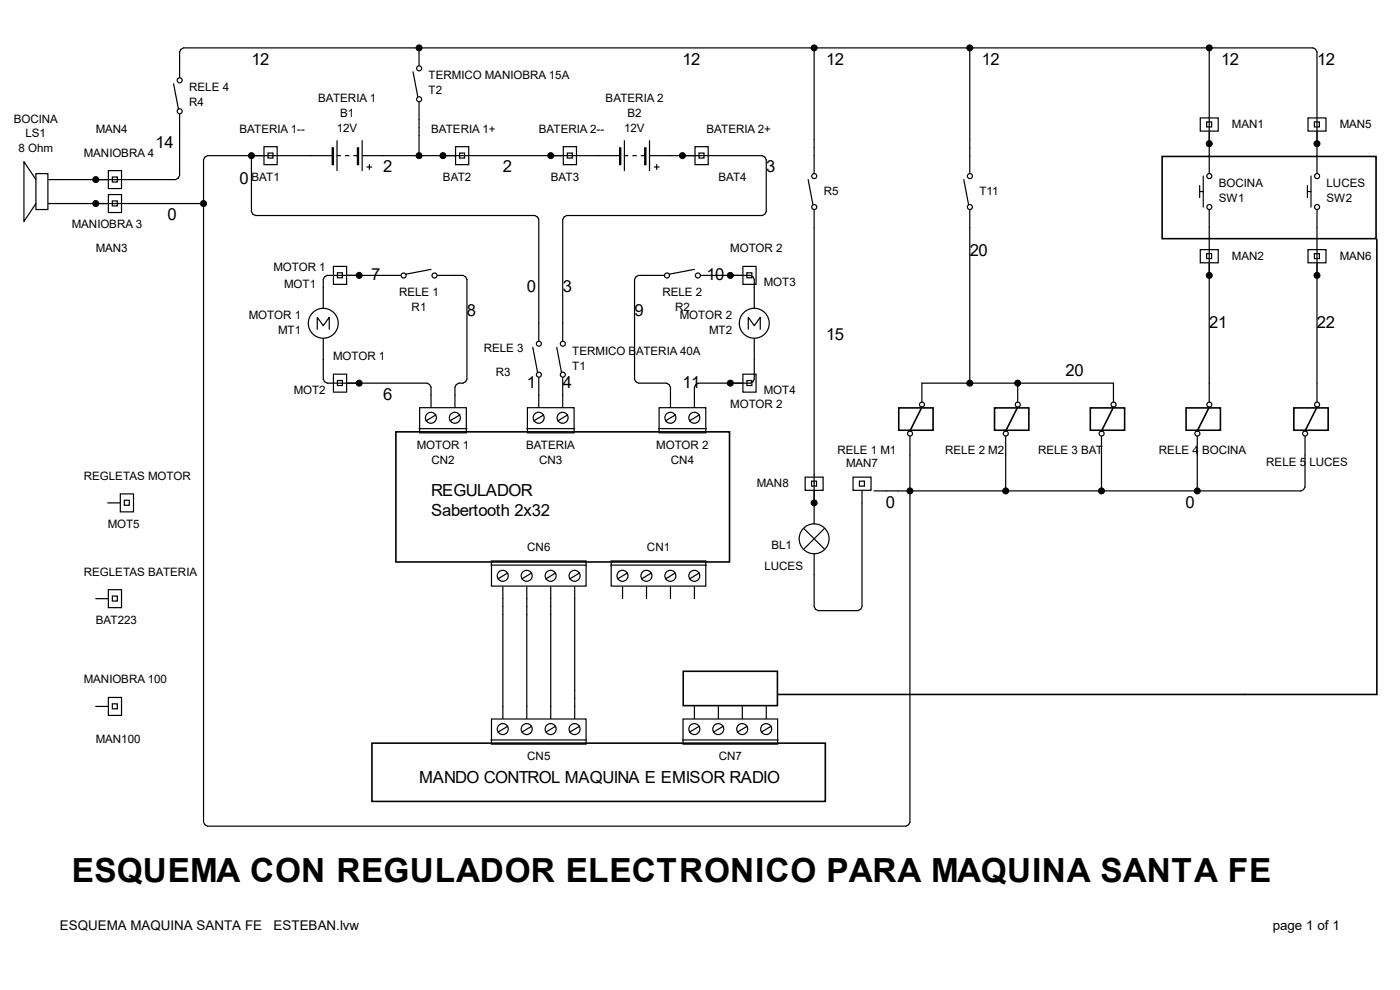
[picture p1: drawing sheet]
<svg xmlns="http://www.w3.org/2000/svg" width="297mm" height="210mm" viewBox="0 0 297 210" stroke-linecap="round" stroke-linejoin="round" font-family="sans-serif">
<g fill="none" stroke="#000" stroke-width=".25">
<path d="M66 33h4.5M71.5 33h.8M71.5 29.8v6.4M73.3 33h.7M75.1 33h.7M76.8 29.8v6.4M76.9 33h4.4M127 33h4.5M132.5 33h.7M132.5 29.8v6.4M134.2 33h.8M136 33h.8"/>
<path d="M137.8 29.8v6.4M137.8 33h4.4M91.4 83.8v2.6M96.5 83.8v2.6"/>
</g>
<g fill="#000" stroke="#000" stroke-width=".25">
<path d="M70.5 31.4h.2v3.5h-.2z" fill-rule="evenodd"/>
<path d="M75.8 31.4h.3v3.5h-.3z" fill-rule="evenodd"/>
<path d="M131.4 31.4h.3v3.5h-.3z" fill-rule="evenodd"/>
<path d="M136.8 31.4h.2v3.5h-.2z" fill-rule="evenodd"/>
</g>
<path d="M89 86.5h9.9v5.3h-9.9z" fill-rule="evenodd" fill="#fff" stroke="#000" stroke-width=".25"/>
<path d="M88.9 90.9h10.2" fill="none" stroke="#000" stroke-width=".25"/>
<circle cx="96.5" cy="88.6" r="1.16" fill="#fff" stroke="#000" stroke-width=".25"/>
<path d="M97.6 88l-2.1 1.3" fill="none" stroke="#000" stroke-width=".25"/>
<circle cx="91.4" cy="88.6" r="1.16" fill="#fff" stroke="#000" stroke-width=".25"/>
<path d="M92.5 88l-2.1 1.3M114.3 83.8v2.6M119.4 83.8v2.6" fill="none" stroke="#000" stroke-width=".25"/>
<path d="M111.9 86.5h9.9v5.3h-9.9z" fill-rule="evenodd" fill="#fff" stroke="#000" stroke-width=".25"/>
<path d="M111.8 90.9h10.1" fill="none" stroke="#000" stroke-width=".25"/>
<circle cx="119.4" cy="88.6" r="1.16" fill="#fff" stroke="#000" stroke-width=".25"/>
<path d="M120.4 88l-2.1 1.3" fill="none" stroke="#000" stroke-width=".25"/>
<circle cx="114.3" cy="88.6" r="1.16" fill="#fff" stroke="#000" stroke-width=".25"/>
<path d="M115.4 88l-2.2 1.3M142.2 83.8v2.6M147.3 83.8v2.6" fill="none" stroke="#000" stroke-width=".25"/>
<path d="M139.8 86.5h9.9v5.3h-9.9z" fill-rule="evenodd" fill="#fff" stroke="#000" stroke-width=".25"/>
<path d="M139.7 90.9h10.2" fill="none" stroke="#000" stroke-width=".25"/>
<circle cx="147.3" cy="88.6" r="1.16" fill="#fff" stroke="#000" stroke-width=".25"/>
<path d="M148.4 88l-2.1 1.3" fill="none" stroke="#000" stroke-width=".25"/>
<circle cx="142.2" cy="88.6" r="1.16" fill="#fff" stroke="#000" stroke-width=".25"/>
<path d="M36.8 17.8l1 5.3M38.1 12.7v3.9M38.1 24.2v3.7M81.3 58.4h3.8M91.4 57.1l-5.3 1.1M92.8 58.4h3.7M137.2 58.4h3.8M147.3 57.1l-5.3 1.1M148.6 58.4h3.8M68.6 61v4.4M68.6 71.8v4.4M143.3 88l-2.1 1.3" fill="none" stroke="#000" stroke-width=".25"/>
<circle cx="68.6" cy="68.6" r="3.2" fill="#fff" stroke="#000" stroke-width=".25"/>
<path d="M67.3 69.8v-2.5l1.3 1.8 1.2-1.8v2.5M160 61v4.4M160 71.8v4.4" fill="none" stroke="#000" stroke-width=".25"/>
<circle cx="160" cy="68.6" r="3.2" fill="#fff" stroke="#000" stroke-width=".25"/>
<path d="M10.2 38.1h2.5M10.2 43.2h2.5M158.7 69.8v-2.5l1.3 1.8 1.3-1.8v2.5" fill="none" stroke="#000" stroke-width=".25"/>
<path d="M7.6 36.8h2.6v7.6h-2.6z" fill-rule="evenodd" fill="#fff" stroke="#000" stroke-width=".25"/>
<g fill="none" stroke="#000" stroke-width=".25">
<path d="M87.6 15.2l1 5.4M88.9 10.2v3.8M7.6 38.1l-2.5-3.8v12.7l2.5-3.8M53.3 33h2.6M88.9 21.6v3.8M204.5 38.1l1 5.3M205.7 33v3.9M254.5 39.4v2.5M255.3 37.3v6.6M256.5 33v3.9M205.7 44.5v3.8M254.5 40.6h.8"/>
<path d="M256.5 44.5v3.8M113 73.7l1 5.3M114.3 68.6v3.8M118.1 73.7l1 5.3M119.4 68.6v3.8M114.3 80.1v3.7M119.4 80.1v3.7M193 92.4v4.1M195.6 81.3v4.2M213.4 92.4v4.1M215.9 81.3v4.2M233.7 92.4v4.1"/>
<path d="M236.2 81.3v4.2M254 92.4v4.1M256.5 81.3v4.2"/>
</g>
<g fill="#fff" stroke="#000" stroke-width=".25">
<path d="M56 31.1h2.8v3.8h-2.8z" fill-rule="evenodd"/>
<path d="M56.9 32.5h1v1h-1z" fill-rule="evenodd"/>
</g>
<path d="M94 33h2.6" fill="none" stroke="#000" stroke-width=".25"/>
<g fill="#fff" stroke="#000" stroke-width=".25">
<path d="M96.6 31.1h2.8v3.8h-2.8z" fill-rule="evenodd"/>
<path d="M97.5 32.5h1.1v1h-1.1z" fill-rule="evenodd"/>
</g>
<path d="M116.8 33h2.6M277.4 39.4v2.5M278.1 37.3v6.6M279.4 33v3.9M277.4 40.6h.7M279.4 44.5v3.8M276.9 92.4v4.1M279.4 81.3v4.2" fill="none" stroke="#000" stroke-width=".25"/>
<g fill="#fff" stroke="#000" stroke-width=".25">
<path d="M119.5 31.1h2.8v3.8h-2.8z" fill-rule="evenodd"/>
<path d="M120.4 32.5h1v1h-1z" fill-rule="evenodd"/>
</g>
<path d="M20.3 127h2.6" fill="none" stroke="#000" stroke-width=".25"/>
<g fill="#fff" stroke="#000" stroke-width=".25">
<path d="M23 125.1h2.8v3.8h-2.8z" fill-rule="evenodd"/>
<path d="M23.8 126.4h1.1v1.1h-1.1z" fill-rule="evenodd"/>
</g>
<path d="M20.3 38.1h2.6" fill="none" stroke="#000" stroke-width=".25"/>
<g fill="#fff" stroke="#000" stroke-width=".25">
<path d="M23 36.2h2.8v3.8h-2.8z" fill-rule="evenodd"/>
<path d="M23.8 37.5h1.1v1.1h-1.1z" fill-rule="evenodd"/>
</g>
<path d="M20.3 43.2h2.6" fill="none" stroke="#000" stroke-width=".25"/>
<g fill="#fff" stroke="#000" stroke-width=".25">
<path d="M23 41.3h2.8v3.8h-2.8z" fill-rule="evenodd"/>
<path d="M23.8 42.6h1.1v1.1h-1.1z" fill-rule="evenodd"/>
</g>
<path d="M171.4 38.1l1.1 5.3M172.7 33v3.9M172.7 44.5v3.8M182.9 104.2v2.5" fill="none" stroke="#000" stroke-width=".25"/>
<g fill="#fff" stroke="#000" stroke-width=".25">
<path d="M181 101.2h3.8v2.8h-3.8z" fill-rule="evenodd"/>
<path d="M182.3 102.1h1.1v1h-1.1z" fill-rule="evenodd"/>
</g>
<path d="M172.7 104.2v2.5" fill="none" stroke="#000" stroke-width=".25"/>
<g fill="#fff" stroke="#000" stroke-width=".25">
<path d="M170.8 101.2h3.8v2.8h-3.8z" fill-rule="evenodd"/>
<path d="M172.2 102.1h1v1h-1z" fill-rule="evenodd"/>
</g>
<path d="M279.4 55.9v2.5" fill="none" stroke="#000" stroke-width=".25"/>
<g fill="#fff" stroke="#000" stroke-width=".25">
<path d="M277.5 53h3.8v2.8h-3.8z" fill-rule="evenodd"/>
<path d="M278.8 53.8h1.1v1.1h-1.1z" fill-rule="evenodd"/>
</g>
<path d="M144.8 33h2.6" fill="none" stroke="#000" stroke-width=".25"/>
<g fill="#fff" stroke="#000" stroke-width=".25">
<path d="M147.4 31.1h2.8v3.8h-2.8z" fill-rule="evenodd"/>
<path d="M148.3 32.5h1.1v1h-1.1z" fill-rule="evenodd"/>
</g>
<path d="M256.5 55.9v2.5" fill="none" stroke="#000" stroke-width=".25"/>
<g fill="#fff" stroke="#000" stroke-width=".25">
<path d="M254.6 53h3.8v2.8h-3.8z" fill-rule="evenodd"/>
<path d="M256 53.8h1v1.1h-1z" fill-rule="evenodd"/>
</g>
<path d="M256.5 28v2.5" fill="none" stroke="#000" stroke-width=".25"/>
<g fill="#fff" stroke="#000" stroke-width=".25">
<path d="M254.6 25h3.8v2.8h-3.8z" fill-rule="evenodd"/>
<path d="M256 25.9h1v1h-1z" fill-rule="evenodd"/>
</g>
<path d="M279.4 28v2.5" fill="none" stroke="#000" stroke-width=".25"/>
<g fill="#fff" stroke="#000" stroke-width=".25">
<path d="M277.5 25h3.8v2.8h-3.8z" fill-rule="evenodd"/>
<path d="M278.8 25.9h1.1v1h-1.1z" fill-rule="evenodd"/>
</g>
<path d="M20.3 149.9h2.6" fill="none" stroke="#000" stroke-width=".25"/>
<g fill="#fff" stroke="#000" stroke-width=".25">
<path d="M23 148h2.8v3.8h-2.8z" fill-rule="evenodd"/>
<path d="M23.8 149.3h1.1v1.1h-1.1z" fill-rule="evenodd"/>
</g>
<path d="M106.7 124.5v2.5M111.8 124.5v2.5M116.8 124.5v2.5M121.9 124.5v2.5" fill="none" stroke="#000" stroke-width=".25"/>
<path d="M104.3 119h20v5.3h-20z" fill-rule="evenodd" fill="#fff" stroke="#000" stroke-width=".25"/>
<path d="M104.1 119.9h20.4" fill="none" stroke="#000" stroke-width=".25"/>
<circle cx="106.7" cy="122.2" r="1.16" fill="#fff" stroke="#000" stroke-width=".25"/>
<path d="M107.7 121.5l-2.1 1.3" fill="none" stroke="#000" stroke-width=".25"/>
<circle cx="111.7" cy="122.2" r="1.16" fill="#fff" stroke="#000" stroke-width=".25"/>
<path d="M112.8 121.5l-2.1 1.3" fill="none" stroke="#000" stroke-width=".25"/>
<circle cx="116.8" cy="122.2" r="1.16" fill="#fff" stroke="#000" stroke-width=".25"/>
<path d="M117.9 121.5l-2.1 1.3" fill="none" stroke="#000" stroke-width=".25"/>
<circle cx="121.9" cy="122.2" r="1.16" fill="#fff" stroke="#000" stroke-width=".25"/>
<path d="M123 121.5l-2.1 1.3M132.1 124.5v2.5M137.2 124.5v2.5M142.2 124.5v2.5M147.3 124.5v2.5" fill="none" stroke="#000" stroke-width=".25"/>
<path d="M129.7 119h20v5.3h-20z" fill-rule="evenodd" fill="#fff" stroke="#000" stroke-width=".25"/>
<path d="M129.5 119.9h20.4" fill="none" stroke="#000" stroke-width=".25"/>
<circle cx="132.1" cy="122.2" r="1.16" fill="#fff" stroke="#000" stroke-width=".25"/>
<path d="M133.1 121.5l-2.1 1.3" fill="none" stroke="#000" stroke-width=".25"/>
<circle cx="137.1" cy="122.2" r="1.16" fill="#fff" stroke="#000" stroke-width=".25"/>
<path d="M138.2 121.5l-2.1 1.3" fill="none" stroke="#000" stroke-width=".25"/>
<circle cx="142.2" cy="122.2" r="1.16" fill="#fff" stroke="#000" stroke-width=".25"/>
<path d="M143.3 121.5l-2.1 1.3" fill="none" stroke="#000" stroke-width=".25"/>
<circle cx="147.3" cy="122.2" r="1.16" fill="#fff" stroke="#000" stroke-width=".25"/>
<path d="M148.4 121.5l-2.1 1.3M106.7 149.9v2.5M111.8 149.9v2.5M116.8 149.9v2.5M121.9 149.9v2.5" fill="none" stroke="#000" stroke-width=".25"/>
<path d="M104.3 152.5h20v5.4h-20z" fill-rule="evenodd" fill="#fff" stroke="#000" stroke-width=".25"/>
<path d="M104.1 157h20.4" fill="none" stroke="#000" stroke-width=".25"/>
<circle cx="121.9" cy="154.7" r="1.16" fill="#fff" stroke="#000" stroke-width=".25"/>
<path d="M123 154.1l-2.1 1.2" fill="none" stroke="#000" stroke-width=".25"/>
<circle cx="116.8" cy="154.7" r="1.16" fill="#fff" stroke="#000" stroke-width=".25"/>
<path d="M117.9 154.1l-2.1 1.2" fill="none" stroke="#000" stroke-width=".25"/>
<circle cx="111.7" cy="154.7" r="1.16" fill="#fff" stroke="#000" stroke-width=".25"/>
<path d="M112.8 154.1l-2.1 1.2" fill="none" stroke="#000" stroke-width=".25"/>
<circle cx="106.7" cy="154.7" r="1.16" fill="#fff" stroke="#000" stroke-width=".25"/>
<path d="M107.7 154.1l-2.1 1.2M147.3 149.9v2.5M152.4 149.9v2.5M157.5 149.9v2.5M162.6 149.9v2.5" fill="none" stroke="#000" stroke-width=".25"/>
<path d="M144.9 152.5h20.1v5.4h-20.1z" fill-rule="evenodd" fill="#fff" stroke="#000" stroke-width=".25"/>
<path d="M144.8 157h20.3" fill="none" stroke="#000" stroke-width=".25"/>
<circle cx="162.5" cy="154.7" r="1.16" fill="#fff" stroke="#000" stroke-width=".25"/>
<path d="M163.6 154.1l-2.1 1.2" fill="none" stroke="#000" stroke-width=".25"/>
<circle cx="157.5" cy="154.7" r="1.16" fill="#fff" stroke="#000" stroke-width=".25"/>
<path d="M158.5 154.1l-2.1 1.2" fill="none" stroke="#000" stroke-width=".25"/>
<circle cx="152.4" cy="154.7" r="1.16" fill="#fff" stroke="#000" stroke-width=".25"/>
<path d="M153.5 154.1l-2.2 1.2" fill="none" stroke="#000" stroke-width=".25"/>
<circle cx="147.3" cy="154.7" r="1.16" fill="#fff" stroke="#000" stroke-width=".25"/>
<path d="M73.7 58.4h2.5M148.4 154.1l-2.1 1.2" fill="none" stroke="#000" stroke-width=".25"/>
<g fill="#fff" stroke="#000" stroke-width=".25">
<path d="M70.7 56.5h2.8v3.8h-2.8z" fill-rule="evenodd"/>
<path d="M71.6 57.9h1v1h-1z" fill-rule="evenodd"/>
</g>
<path d="M73.7 81.3h2.5" fill="none" stroke="#000" stroke-width=".25"/>
<g fill="#fff" stroke="#000" stroke-width=".25">
<path d="M70.7 79.4h2.8v3.8h-2.8z" fill-rule="evenodd"/>
<path d="M71.6 80.7h1v1.1h-1z" fill-rule="evenodd"/>
</g>
<path d="M154.9 58.4h2.6" fill="none" stroke="#000" stroke-width=".25"/>
<g fill="#fff" stroke="#000" stroke-width=".25">
<path d="M157.6 56.5h2.8v3.8h-2.8z" fill-rule="evenodd"/>
<path d="M158.5 57.9h1v1h-1z" fill-rule="evenodd"/>
</g>
<path d="M154.9 81.3h2.6" fill="none" stroke="#000" stroke-width=".25"/>
<g fill="#fff" stroke="#000" stroke-width=".25">
<path d="M157.6 79.4h2.8v3.8h-2.8z" fill-rule="evenodd"/>
<path d="M158.5 80.7h1v1.1h-1z" fill-rule="evenodd"/>
</g>
<g fill="none" stroke="#000" stroke-width=".25">
<path d="M22.9 106.7h2.5M170.6 112.1l4.3 4.4M172.7 106.7v4.5M172.7 117.5v4.4M174.9 112.1l-4.3 4.4M185.4 104.1h5.1"/>
<circle cx="172.7" cy="114.3" r="3.2"/>
</g>
<g fill="#fff" stroke="#000" stroke-width=".25">
<path d="M25.5 104.8h2.8v3.8h-2.8z" fill-rule="evenodd"/>
<path d="M26.4 106.1h1v1.1h-1z" fill-rule="evenodd"/>
</g>
<path d="M77.9 35.4h1M78.4 34.9v1M138.8 35.4h1M139.3 34.9v1" fill="none" stroke="#000" stroke-width=".25"/>
<g fill="#fff" stroke="#000" stroke-width=".25">
<circle cx="38.1" cy="23.6" r=".53"/>
<circle cx="38.1" cy="17" r=".53"/>
<circle cx="85.6" cy="58.4" r=".53"/>
<circle cx="92.2" cy="58.4" r=".53"/>
<circle cx="141.5" cy="58.4" r=".53"/>
<circle cx="148.1" cy="58.4" r=".53"/>
<circle cx="205.8" cy="43.9" r=".53"/>
<circle cx="205.8" cy="37.4" r=".53"/>
<circle cx="88.9" cy="21.1" r=".53"/>
<circle cx="88.9" cy="14.5" r=".53"/>
<circle cx="193.1" cy="92" r=".53"/>
<circle cx="195.6" cy="85.8" r=".53"/>
<circle cx="213.4" cy="92" r=".53"/>
<circle cx="215.9" cy="85.8" r=".53"/>
<circle cx="233.7" cy="92" r=".53"/>
<circle cx="236.2" cy="85.8" r=".53"/>
<circle cx="254" cy="92" r=".53"/>
<circle cx="256.6" cy="85.8" r=".53"/>
<circle cx="256.6" cy="43.9" r=".53"/>
<circle cx="256.6" cy="37.4" r=".53"/>
<circle cx="114.3" cy="79.5" r=".53"/>
<circle cx="114.3" cy="72.9" r=".53"/>
<circle cx="119.4" cy="79.5" r=".53"/>
<circle cx="119.4" cy="72.9" r=".53"/>
<circle cx="276.9" cy="92" r=".53"/>
<circle cx="279.4" cy="85.8" r=".53"/>
<circle cx="279.4" cy="43.9" r=".53"/>
<circle cx="279.4" cy="37.4" r=".53"/>
<circle cx="172.7" cy="43.9" r=".53"/>
<circle cx="172.7" cy="37.4" r=".53"/>
</g>
<g fill="none" stroke="#000" stroke-width=".25">
<path d="M38.1 12.7v-1.7l.3-.5 .5-.3h239.7l.5 .3 .3 .5v22M172.7 10.2v22.8M205.7 10.2v22.8M256.5 10.2v22.8M38.1 27.9v9.4l-.3 .5-.5 .3h-24.6M53.3 33v11.9l.3 .5 .6 .3h59.3l.5 .3 .3 .6v22M66 33h-22l-.5 .3-.3 .6v140.5l.3 .6 .5 .3h148.2l.5-.3 .3-.6v-77.9M81.3 33h45.7M88.9 25.4v7.6M142.2 33h19.5l.6 .3 .3 .6v11l-.3 .5-.6 .3h-41.5l-.5 .3-.3 .6v22M12.7 43.2h30.5M81.3 58.4h-11.9l-.5 .3-.3 .6v1.7"/>
<path d="M96.5 58.4h1.7l.6 .3 .3 .6v21.1l-.3 .6-.6 .3h-.8l-.6 .3-.3 .5v1.7M137.2 58.4h-1.7l-.6 .3-.3 .6v21.1l.3 .6 .6 .3h5.9l.5 .3 .3 .5v1.7M152.4 58.4h6.8l.5 .3 .3 .6v1.7M172.7 48.3v58.4M205.7 48.3v33M256.5 48.3v33M279.4 48.3v33M68.6 76.2v4.2l.3 .6 .5 .3h21.2l.5 .3 .3 .5v1.7M160 76.2v4.2l-.3 .6-.5 .3h-11l-.6 .3-.3 .5v1.7M195.6 81.3h40.6M213.4 96.5v7.6M233.7 96.5v7.6"/>
<path d="M254 96.5v7.6M276.9 96.5v6.8l-.3 .5-.6 .3h-85.5M182.9 106.7v22l-.3 .5-.6 .3h-8.4l-.6-.3-.3-.5v-6.8M106.7 127v22.9M111.8 127v22.9M116.8 127v22.9M121.9 127v22.9"/>
</g>
<g fill="#000" stroke="#000" stroke-width=".21">
<circle cx="88.9" cy="10.2" r=".64"/>
<circle cx="172.7" cy="10.2" r=".64"/>
<circle cx="205.7" cy="10.2" r=".64"/>
<circle cx="256.5" cy="10.2" r=".64"/>
<circle cx="20.3" cy="38.1" r=".64"/>
<circle cx="53.3" cy="33" r=".64"/>
<circle cx="88.9" cy="33" r=".64"/>
<circle cx="94" cy="33" r=".64"/>
<circle cx="116.8" cy="33" r=".64"/>
<circle cx="144.8" cy="33" r=".64"/>
<circle cx="256.5" cy="30.5" r=".64"/>
<circle cx="279.4" cy="30.5" r=".64"/>
<circle cx="20.3" cy="43.2" r=".64"/>
<circle cx="43.2" cy="43.2" r=".64"/>
<circle cx="76.2" cy="58.4" r=".64"/>
<circle cx="154.9" cy="58.4" r=".64"/>
<circle cx="256.5" cy="58.4" r=".64"/>
<circle cx="279.4" cy="58.4" r=".64"/>
<circle cx="76.2" cy="81.3" r=".64"/>
<circle cx="154.9" cy="81.3" r=".64"/>
<circle cx="205.7" cy="81.3" r=".64"/>
<circle cx="215.9" cy="81.3" r=".64"/>
<circle cx="172.7" cy="106.7" r=".64"/>
<circle cx="193" cy="104.1" r=".64"/>
<circle cx="213.4" cy="104.1" r=".64"/>
<circle cx="233.7" cy="104.1" r=".64"/>
<circle cx="254" cy="104.1" r=".64"/>
</g>
<path d="M84 91.6h70.8v27.6h-70.8z" fill="none" stroke="#000" stroke-width=".34"/>
<path d="M190.5 86.4h7.6v5h-7.6z" fill="#fff"/>
<path d="M190.7 86.5h7.3v4.8h-7.3zM195.6 86.4l-2.6 5" fill="none" stroke="#000" stroke-width=".34"/>
<path d="M210.8 86.4h7.6v5h-7.6z" fill="#fff"/>
<path d="M211 86.5h7.3v4.8h-7.3zM215.9 86.4l-2.5 5" fill="none" stroke="#000" stroke-width=".34"/>
<path d="M231.1 86.4h7.7v5h-7.7z" fill="#fff"/>
<path d="M231.3 86.5h7.3v4.8h-7.3zM236.2 86.4l-2.5 5" fill="none" stroke="#000" stroke-width=".34"/>
<path d="M251.5 86.4h7.6v5h-7.6z" fill="#fff"/>
<path d="M251.6 86.5h7.3v4.8h-7.3zM256.5 86.4l-2.5 5" fill="none" stroke="#000" stroke-width=".34"/>
<path d="M274.3 86.4h7.6v5h-7.6z" fill="#fff"/>
<path d="M246.5 33.2h45.4v17.4h-45.4zM292.1 50.8v96.5h-127M274.5 86.5h7.3v4.8h-7.3zM279.4 86.4l-2.5 5M78.9 157.6h96.2v12.4h-96.2zM144.9 142.4h20v7.3h-20z" fill="none" stroke="#000" stroke-width=".34"/>
<text font-size="7.1" x="15.2" y="187.2">ESQUEMA CON REGULADOR ELECTRONICO PARA MAQUINA SANTA FE</text>
<g font-size="3.5">
<text x="53.3" y="13.7">12</text>
<text x="144.8" y="13.7">12</text>
<text x="175.3" y="13.7">12</text>
<text x="208.3" y="13.7">12</text>
<text x="259.1" y="13.7">12</text>
<text x="279.4" y="13.7">12</text>
<text x="33" y="31.5">14</text>
<text x="50.8" y="39.1">0</text>
<text x="81.3" y="36.6">2</text>
<text x="106.7" y="36.6">2</text>
<text x="162.6" y="36.6">3</text>
<text x="35.6" y="46.7">0</text>
<text x="78.7" y="59.4">7</text>
<text x="149.9" y="59.4">10</text>
<text x="205.7" y="54.4">20</text>
<text x="111.8" y="62">0</text>
<text x="119.4" y="62">3</text>
<text x="99.1" y="67.1">8</text>
<text x="134.6" y="67.1">9</text>
<text x="256.5" y="69.6">21</text>
<text x="279.4" y="69.6">22</text>
<text x="175.3" y="72.1">15</text>
<text x="111.8" y="82.3">1</text>
<text x="119.4" y="82.3">4</text>
<text x="144.8" y="82.3">11</text>
<text x="226.1" y="79.8">20</text>
<text x="81.3" y="84.8">6</text>
<text x="91.4" y="105.2">REGULADOR</text>
<text x="188" y="107.7">0</text>
<text x="251.5" y="107.7">0</text>
<text x="91.4" y="109.5">Sabertooth 2x32</text>
<text x="88.9" y="166.1">MANDO CONTROL MAQUINA E EMISOR RADIO</text>
</g>
<g font-size="2.8">
<text x="12.7" y="197.4">ESQUEMA MAQUINA SANTA FE</text>
<text x="58" y="197.4">ESTEBAN.lvw</text>
<text x="270.1" y="197.4">page 1 of 1</text>
</g>
<g font-size="2.5">
<text x="90.9" y="16.8">TERMICO MANIOBRA 15A</text>
<text x="40.1" y="19.4">RELE 4</text>
<text x="40.1" y="22.6">R4</text>
<text x="67.5" y="21.5">BATERIA 1</text>
<text x="90.9" y="20">T2</text>
<text x="128.5" y="21.5">BATERIA 2</text>
<text x="2.9" y="26">BOCINA</text>
<text x="5.4" y="29.2">LS1</text>
<text x="20.3" y="28.2">MAN4</text>
<text x="50.8" y="28.2">BATERIA 1--</text>
<text x="71.5" y="27.9">12V</text>
<text x="72.2" y="24.7">B1</text>
<text x="91.4" y="28.2">BATERIA 1+</text>
<text x="114.3" y="28.2">BATERIA 2--</text>
<text x="132.4" y="27.9">12V</text>
<text x="133.1" y="24.7">B2</text>
<text x="149.9" y="28.2">BATERIA 2+</text>
<text x="261.4" y="27.1">MAN1</text>
<text x="284.2" y="27.1">MAN5</text>
<text x="3.9" y="32.3">8 Ohm</text>
<text x="17.8" y="33.2">MANIOBRA 4</text>
<text x="53.3" y="38.3">BAT1</text>
<text x="94" y="38.3">BAT2</text>
<text x="116.8" y="38.3">BAT3</text>
<text x="152.4" y="38.3">BAT4</text>
<text x="174.8" y="41.3">R5</text>
<text x="207.8" y="41.3">T11</text>
<text x="258.6" y="39.7">BOCINA</text>
<text x="281.4" y="39.7">LUCES</text>
<text x="258.6" y="42.9">SW1</text>
<text x="281.4" y="42.9">SW2</text>
<text x="15.2" y="48.5">MANIOBRA 3</text>
<text x="20.3" y="53.6">MAN3</text>
<text x="154.9" y="53.6">MOTOR 2</text>
<text x="58" y="57.5">MOTOR 1</text>
<text x="261.4" y="55.1">MAN2</text>
<text x="284.2" y="55.1">MAN6</text>
<text x="60.3" y="61.2">MOT1</text>
<text x="84.7" y="62.7">RELE 1</text>
<text x="87.3" y="65.9">R1</text>
<text x="140.5" y="62.7">RELE 2</text>
<text x="143.2" y="65.9">R2</text>
<text x="162.1" y="60.7">MOT3</text>
<text x="52.8" y="67.6">MOTOR 1</text>
<text x="59" y="70.8">MT1</text>
<text x="144.2" y="67.6">MOTOR 2</text>
<text x="150.5" y="70.8">MT2</text>
<text x="70.7" y="76.4">MOTOR 1</text>
<text x="102.6" y="74.6">RELE 3</text>
<text x="121.4" y="75.3">TERMICO BATERIA 40A</text>
<text x="62.3" y="83.5">MOT2</text>
<text x="105.2" y="79.7">R3</text>
<text x="121.4" y="78.4">T1</text>
<text x="162.1" y="83.5">MOT4</text>
<text x="154.9" y="86.6">MOTOR 2</text>
<text x="88.4" y="95.2">MOTOR 1</text>
<text x="111.6" y="95.2">BATERIA</text>
<text x="139.2" y="95.2">MOTOR 2</text>
<text x="17.8" y="101.8">REGLETAS MOTOR</text>
<text x="91.5" y="98.4">CN2</text>
<text x="114.4" y="98.4">CN3</text>
<text x="142.3" y="98.4">CN4</text>
<text x="177.7" y="96.2">RELE 1 M1</text>
<text x="179.5" y="99.1">MAN7</text>
<text x="200.5" y="96.2">RELE 2 M2</text>
<text x="220.2" y="96.2">RELE 3 BAT</text>
<text x="245.9" y="96.2">RELE 4 BOCINA</text>
<text x="268.6" y="98.8">RELE 5 LUCES</text>
<text x="160.6" y="103.3">MAN8</text>
<text x="22.9" y="112">MOT5</text>
<text x="111.8" y="116.9">CN6</text>
<text x="137.2" y="116.9">CN1</text>
<text x="163.7" y="116.5">BL1</text>
<text x="17.8" y="122.1">REGLETAS BATERIA</text>
<text x="162.2" y="121">LUCES</text>
<text x="20.3" y="132.3">BAT223</text>
<text x="17.8" y="145">MANIOBRA 100</text>
<text x="20.3" y="157.7">MAN100</text>
<text x="111.8" y="161.2">CN5</text>
<text x="152.5" y="161.2">CN7</text>
</g>
</svg>
